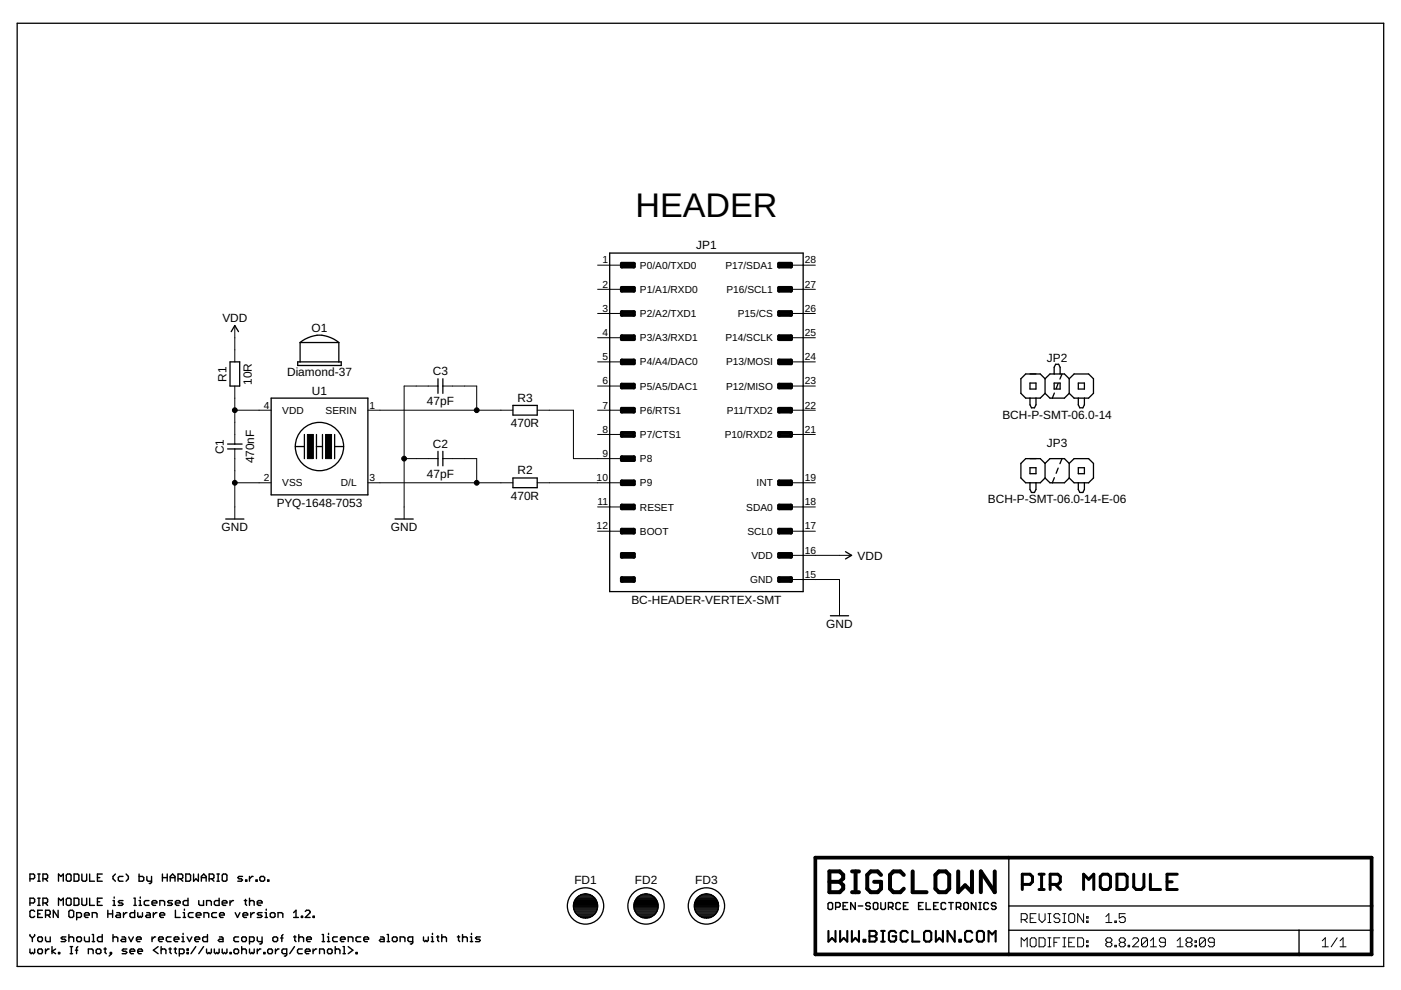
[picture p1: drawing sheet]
<svg xmlns="http://www.w3.org/2000/svg" width="297mm" height="210mm" viewBox="0 0 297 210" stroke-linecap="round" stroke-linejoin="round" font-family="sans-serif">
<g fill="none" stroke="#000" stroke-width=".21">
<path d="M126.7 56.2h5.1M167.7 56.2h5.2M49.8 69v7.7M126.7 61.3h5.1M126.7 66.5h5.1M126.7 71.6h5.1M126.7 76.7h5.1M167.7 61.3h5.2M167.7 66.5h5.2M167.7 71.6h5.2M167.7 76.7h5.2M49.8 81.9v12.2"/>
<path d="M49.8 95.2v14.8M49.8 87h7.7M78 87h30.8M85.7 97.2h7.2M92.9 81.9h-7.2v28.1M93.9 97.2h7.2v5.2M93.9 81.9h7.2v5.1M113.9 87h7.7v10.2h10.2M126.7 81.9h5.1M126.7 87h5.1M126.7 92.1h5.1M167.7 81.9h5.2"/>
<path d="M167.7 87h5.2M167.7 92.1h5.2M49.8 102.4h7.7M78 102.4h30.8M113.9 102.4h17.9M126.7 112.6h5.1M126.7 107.5h5.1M167.7 102.4h5.2M167.7 117.8h12.9M167.7 112.6h5.2M167.7 107.5h5.2M167.7 122.9h10.3v7.7"/>
<path d="M216.5 195h1l.3-.3v-.7l-.3-.3h-1v1.9M217.1 195l.7 .6M218.4 194.7h.7M218.7 198.8h.7l.3 .4v1.2l-.3 .3h-.7l-.3-.3v-1.2zM219.7 193.7h-1.3v1.9h1.3M220.3 193.7v1.3l.6 .6 .7-.6v-1.3M220.3 198.8h1l.3 .4v1.2l-.3 .3h-1zM222.2 193.7h.6M222.2 195.6h.6M222.2 198.8h.6M222.5 193.7v1.9M222.5 198.8v1.9"/>
<path d="M223.5 199.8h.6M224.7 194l-.3-.3h-.6l-.3 .3v.4l.3 .3h.6l.3 .3v.3l-.3 .3h-.6l-.3-.3M224.7 198.8h-1.2v1.9M225.3 193.7h.7M225.3 195.6h.7M225.3 198.8h.7M225.7 193.7v1.9M225.7 198.8v1.9M226.6 199.8h.6M226.9 193.7h.6l.4 .3v1.3l-.4 .3h-.6l-.3-.3v-1.3zM227.9 198.8h-1.3v1.9h1.3M228.5 198.8h.9l.3 .4v1.2l-.3 .3h-.9z"/>
<path d="M229.7 193.7v1.9l-1.2-1.9v1.9M230.4 195.3h.3v.3h-.3zM230.4 194.4h.3v.3h-.3zM230.4 199.5h.3v.3h-.3zM234.5 195.6h1.2M234.5 194.4l.6-.7v1.9M234.8 199.8l-.3-.3v-.3l.3-.4h.6l.3 .4v.3l-.3 .3M234.8 199.8l-.3 .3v.3l.3 .3h.6l.3-.3v-.3l-.3-.3M234.8 199.8h.6M236.4 195.3h.3v.3h-.3zM237.6 199.8l-.3-.3v-.3l.3-.4h.7l.3 .4v.3l-.3 .3M237.6 199.8l-.3 .3v.3l.3 .3h.7l.3-.3v-.3l-.3-.3"/>
<path d="M237.6 199.8h.7M238.6 193.7h-1.3v1l.6-.3h.4l.3 .3v.6l-.3 .3h-.7l-.3-.3M240.1 199.2l.4-.4h.6l.3 .4v.3l-1.3 1.2h1.3M243.3 199.2l-.3-.4h-.7l-.3 .4v1.2M243.3 199.2v1.2l-.3 .3h-.7l-.3-.3M243.3 199.2l-1.3 1.2M243.9 199.5l.6-.7v1.9M247.1 199.8h-1l-.3-.3v-.3l.3-.4h.7l.3 .4v1.2l-.3 .3h-.7l-.3-.3M249.6 199.5l.6-.7v1.9M251.8 199.8l-.3-.3v-.3l.3-.4h.6l.3 .4v.3l-.3 .3M251.8 199.8l-.3 .3v.3l.3 .3h.6l.3-.3v-.3l-.3-.3M251.8 199.8h.6"/>
<path d="M253.4 199.5h.3v.3h-.3zM255.6 199.2l-.4-.4h-.6l-.3 .4v1.2M255.6 199.2v1.2l-.4 .3h-.6l-.3-.3M255.6 199.2l-1.3 1.2M257.5 199.8h-1l-.3-.3v-.3l.3-.4h.6l.4 .4v1.2l-.4 .3h-.6l-.3-.3M280.4 199.5l.6-.7v1.9M283.5 198.8l-1.3 1.9M284.1 199.5l.7-.7v1.9M216.5 200.7v-1.9l.6 .7 .7-.7v1.9M222.2 200.7h.6M225.3 200.7h.7M230.4 200.4h.3v.3h-.3z"/>
<path d="M236.4 200.4h.3v.3h-.3zM239.2 200.4h.3v.3h-.3zM243.9 200.7h1.3M249.6 200.7h1.2M253.4 200.4h.3v.3h-.3zM280.4 200.7h1.2M284.1 200.7h1.3"/>
</g>
<g fill="#000" stroke="#000" stroke-width=".21">
<circle cx="49.8" cy="87" r=".51"/>
<circle cx="85.7" cy="97.2" r=".51"/>
<circle cx="101.1" cy="87" r=".51"/>
<circle cx="49.8" cy="102.4" r=".51"/>
<circle cx="101.1" cy="102.4" r=".51"/>
</g>
<g fill="none" stroke="#000" stroke-width=".28">
<path d="M3.6 4.9h289.8v200h-289.8zM129.3 53.7h41v71.7h-41zM48.8 76.7h2v5.2h-2zM49 70.3l.8-1.3 .8 1.3M63.1 76.7h9.2v.8h-9.2zM63.6 72.6a6.2 6.2 0 0 1 8.2 0M63.6 72.6v4.1M63.6 72.6h8.2M71.8 72.6v4.1M223.5 79.3v-1.4l.3-.7h.7l.3 .7v1.4M225.2 79.3l-.5 1.1M48.3 95.2h3"/>
<path d="M48.3 94.1h3M57.5 84.4h20.5v20.5h-20.5zM62.6 94.7h1.9M64.5 92.1v5.1M67.1 92.1v5.1M67.1 94.7h1.3M68.4 92.1v5.1M71 92.1v5.1M71 94.7h1.9M92.9 80.3v3.1M92.9 95.7v3.1M93.9 80.3v3.1"/>
<path d="M93.9 95.7v3.1M108.8 86h5.1v2h-5.1zM218.4 81.2h1.2v1.3h-1.2zM218.4 84.4v1.4l.3 .7h.6l.3-.7v-1.4M218.4 99.2h1.2v1.2h-1.2zM221.6 80.3l-1-1h-3.1l-1 1v3.1l1 1h3.1l1-1M221.6 83.4l1 1h3.1l1-1M221.6 80.3l1-1h3.1l1 1M221.6 80.3v3.1M221.6 98.3v3M221.6 98.3l-1-1.1h-3.1l-1 1.1v3l1 1.1h3.1l1-1.1M221.6 98.3l1-1.1h3.1l1 1.1"/>
<path d="M223.5 81.2h1.3v1.3h-1.3zM223.5 83.3l-.4 1.1M224.3 81.3l-.4 1.1M224.3 99.3l-.4 1.1M225.2 97.2l-.5 1.1M226.7 80.3l1-1h3.1l1 1v3.1l-1 1h-3.1l-1-1M226.7 80.3v3.1M226.7 98.3v3M226.7 98.3l1-1.1h3.1l1 1.1v3l-1 1.1h-3.1l-1-1.1M228.6 81.2h1.3v1.3h-1.3zM228.6 84.4v1.4l.3 .7h.7l.3-.7v-1.4M228.6 99.2h1.3v1.2h-1.3z"/>
<path d="M47.9 110h3.8M83.8 110h3.8M108.8 101.3h5.1v2.1h-5.1zM179.3 117l1.3 .8-1.3 .7M218.4 102.4v1.4l.3 .6h.6l.3-.6v-1.4M221.6 101.3l1 1.1h3.1l1-1.1M223.5 101.3l-.4 1.1M228.6 102.4v1.4l.3 .6h.7l.3-.6v-1.4M176.1 130.6h3.8M121.6 192.2h5.1M121.6 192h5.1M121.6 192.5l.2 .7"/>
<path d="M121.6 192.5h5.1M121.6 191.8h5.1M121.6 191.6h5M121.7 192.7h4.9M121.7 191.4l-.1 1.1M121.7 191.3h4.9M121.7 192.9h4.9M121.8 191.1h4.7M121.8 193.2l.7 .8M121.8 193.1h4.7M121.9 190.9h4.5M121.9 193.4h4.5"/>
<path d="M122 190.7h4.3M122.1 193.6h4.1M122.2 190.5h3.9M122.2 193.8h3.8M122.4 190.2h3.5M122.5 194a2.58 2.58 0 0 0 3 .2M122.5 194h3.3M122.7 190h2.9M122.8 194.3h2.7M123.1 189.8h2.1M123.1 189.8l1-.3 1.1 .3M123.1 189.8l-.9 .6-.5 1"/>
<path d="M123.2 194.5h1.9M123.9 189.5h.5M125.2 189.8l.9 .6 .5 1M125.8 194l-.3 .2M126.5 193.2l-.7 .8M126.6 191.4l.1 1.1M126.7 192.5l-.2 .7M134.4 192.2h5.1M134.4 192h5.1M134.4 192.5h5.1M134.4 191.8h5.1M134.4 192.5l.2 .7"/>
<path d="M134.5 191.6h5M134.5 192.7h4.9M134.5 191.3h4.9M134.5 192.9h4.9M134.6 191.1h4.7M134.6 193.1h4.7M134.6 193.2l.4 .6 .6 .4M134.7 190.9h4.5M134.7 193.4h4.5M134.8 190.7h4.3M134.9 193.6h4.1M135 190.5h3.9"/>
<path d="M135.1 193.8h3.8M135.2 190.2h3.5M135.3 194h3.3M135.5 190h2.9M135.6 194.2a2.48 2.48 0 0 0 2.7 0M135.6 194.3h2.7M135.9 189.8h2.1M135.9 189.8l1.1-.3 1 .3M135.9 189.8a2.6 2.6 0 0 0-1.5 2.7M136.1 194.5h1.8M136.8 189.5h.4M138 189.8l.9 .6 .5 1"/>
<path d="M138.6 194l-.3 .2M139.3 193.2l-.7 .8M139.4 191.4l.1 1.1M139.5 192.5l-.2 .7M147.2 192.2h5.1M147.2 192h5.1M147.2 191.8h5.1M147.2 192.5l.2 .7M147.3 192.5h5M147.3 191.6h5M147.3 192.7h5M147.3 191.3h4.9"/>
<path d="M147.4 192.9h4.8M147.4 191.1h4.7M147.4 193.1h4.7M147.4 193.2l.7 .8M147.5 190.9h4.5M147.6 193.4h4.4M147.7 190.7h4.2M147.7 193.6h4.1M147.8 190.5h3.9M147.9 193.8h3.8M148 190.2h3.5M148.1 194h3.3"/>
<path d="M148.1 194l.3 .2M148.3 190h2.9M148.4 194.2a2.48 2.48 0 0 0 2.8 0M148.4 194.3h2.8M148.7 189.8h2.2M148.9 194.5h1.8M149.6 189.5h.4M150.9 189.8l.8 .6 .6 1M150.9 189.8a2.59 2.59 0 0 0-3.7 2.7M152.1 193.2l-.9 1M152.3 191.4v1.1M152.3 192.5l-.2 .7"/>
<path d="M213.9 181.8v20.6M213.9 192.1h76.9M213.9 197.2h76.9M275.4 197.2v5.2"/>
<circle cx="67.7" cy="94.7" r="5.1"/>
<circle cx="124.1" cy="192.1" r="3.9"/>
<circle cx="137" cy="192.1" r="3.9"/>
<circle cx="149.8" cy="192.1" r="3.9"/>
</g>
<g fill="none" stroke="#000" stroke-width=".78">
<path d="M131.8 55.9h2.6v.6h-2.6zM165.2 55.9h2.5v.6h-2.5zM131.8 61h2.6v.7h-2.6zM131.8 66.1h2.6v.7h-2.6zM131.8 71.3h2.6v.6h-2.6zM131.8 76.4h2.6v.6h-2.6zM165.2 61h2.5v.7h-2.5zM165.2 66.1h2.5v.7h-2.5zM165.2 71.3h2.5v.6h-2.5zM165.2 76.4h2.5v.6h-2.5zM131.8 81.5h2.6v.7h-2.6zM131.8 86.7h2.6v.6h-2.6z"/>
<path d="M131.8 91.8h2.6v.6h-2.6zM131.8 96.9h2.6v.7h-2.6zM165.2 81.5h2.5v.7h-2.5zM165.2 86.7h2.5v.6h-2.5zM165.2 91.8h2.5v.6h-2.5zM131.8 102h2.6v.7h-2.6zM131.8 107.2h2.6v.6h-2.6zM131.8 112.3h2.6v.6h-2.6zM131.8 117.4h2.6v.7h-2.6zM165.2 102h2.5v.7h-2.5zM165.2 107.2h2.5v.6h-2.5zM165.2 112.3h2.5v.6h-2.5z"/>
<path d="M165.2 117.4h2.5v.7h-2.5zM131.8 122.6h2.6v.6h-2.6zM165.2 122.6h2.5v.6h-2.5zM172.9 181.8h117.9v20.6h-117.9z"/>
</g>
<path d="M175.9 184.8h2.1l.8 .7v.7l-.8 .8 .8 .7v.7l-.8 .8h-2.1zM175.9 187h2.1M180.7 184.8h1.4M180.7 189.2h1.4M181.4 184.8v4.4M186.8 185.5l-.7-.7h-1.5l-.7 .7v2.9l.7 .8h1.5l.7-.8v-1.4h-1.5M191.6 185.5l-.7-.7h-1.5l-.7 .7v2.9l.7 .8h1.5l.7-.8M193.5 184.8v4.4h2.9M198.3 185.5l.8-.7h1.4l.8 .7v2.9l-.8 .8h-1.4l-.8-.8zM203.2 184.8v4.4l1.4-1.5 1.5 1.5v-4.4M210.9 184.8v4.4l-2.9-4.4v4.4" fill="none" stroke="#000" stroke-width=".85"/>
<g fill="none" stroke="#000" stroke-width=".3">
<path d="M6.3 186.3h.8l.2-.2v-.5l-.2-.3h-.8v1.5M6.3 191.5h.8l.2-.3v-.5l-.2-.3h-.8v1.6M6.3 198.1v.3l.6 .5M6.9 198.9v.7M7.3 193.3l-.2-.3h-.5l-.3 .3v1l.3 .2h.5l.2-.2M7.3 198.1v.3l-.4 .5M8 185.3h.5M8 186.8h.5M8 190.4h.5M8 192h.5M8 198.9l.3-.3h.5l.2 .3v.5l-.2 .2h-.5l-.3-.2zM8 193.8h.5"/>
<path d="M8.3 185.3v1.5M8.3 190.4v1.6M9 193h-1v1.5h1M9.1 186.3h.8l.2-.2v-.5l-.2-.3h-.8v1.5M9.1 191.5h.8l.2-.3v-.5l-.2-.3h-.8v1.6M9.6 186.3l.5 .5M9.6 191.5l.5 .5M9.7 194h.7l.2-.2v-.5l-.2-.3h-.7v1.5M9.7 198.6v.8l.2 .2h.7v-1M10.2 194l.4 .5M12.3 193v1.5l-1-1.5v1.5M12.4 186.8v-1.5l.5 .5 .5-.5v1.5"/>
<path d="M12.4 192v-1.6l.5 .5 .5-.5v1.6M14 198.6h-.8l-.2 .3 .2 .2h.5l.3 .3-.3 .2h-.7M14.3 185.3h.5l.3 .3v1l-.3 .2h-.5l-.2-.2v-1zM14.3 190.4h.5l.3 .3v1l-.3 .3h-.5l-.2-.3v-1zM14.6 193.3l.3-.3h.5l.2 .3v1l-.2 .2h-.5l-.3-.2zM14.6 198.1v1.5M14.6 198.9l.3-.3h.5l.2 .3v.7M15.7 185.3h.8l.2 .3v1l-.2 .2h-.8zM15.7 190.4h.8l.2 .3v1l-.2 .3h-.8zM16.3 194.5h.7l.3-.2v-.5l-.3-.3h-.7v1.5M16.3 198.9l.2-.3h.5l.3 .3v.5l-.3 .2h-.5l-.2-.2zM17.4 185.3v1.3l.2 .2h.5l.3-.2v-1.3"/>
<path d="M17.4 190.4v1.3l.2 .3h.5l.3-.3v-1.3M17.9 194h1v-.2l-.2-.3h-.5l-.3 .3v.5l.3 .2h.5M17.9 198.6v.8l.3 .2h.7v-1M19 185.3v1.5h1M19 190.4v1.6h1M19.6 194.5v-1h.7l.3 .3v.7M19.6 199.6h.5M19.6 198.1h.2v1.5M20.7 186.1h.5M20.7 191.2h.5M21.7 185.3h-1v1.5h1M21.7 190.4h-1v1.6h1"/>
<path d="M21.7 198.1v1.5h-.8l-.2-.2v-.5l.2-.3h.8M22.9 193.8h1M22.9 193v1.5M23.9 193v1.5M24 198.1v1.5M24 192h.5M24 190.9h.2v1.1M24 198.9l.2-.3h.5l.3 .3v.7M24.2 190.2v.2M24.5 185.3l-.5 .5v.5l.5 .5M24.8 193.5h.5l.2 .3v.7h-.7l-.3-.2 .3-.3h.7M25.9 198.6h.5l.2 .3v.7h-.7l-.3-.2 .3-.3h.7"/>
<path d="M26.1 185.8h-.8l-.2 .3v.5l.2 .2h.8M26.1 190.9h-.8l-.2 .3 .2 .3h.5l.3 .2-.3 .3h-.7M26.2 193.5v1M26.7 185.3l.5 .5v.5l-.5 .5M26.9 193.5h-.2l-.5 .5M27.3 198.6l.5 1 .5-1M28.4 190.4h.2v1.6M28.4 192h.5M28.6 193v1.5h-.8l-.2-.2v-.5l.2-.3h.8M28.9 199.1h1v-.2l-.2-.3h-.5l-.3 .3v.5l.3 .2h.5M29.2 193.5v.8l.3 .2 .2-.2 .3 .2 .2-.2v-.8M29.5 185.3v1.5h.7l.3-.2v-.5l-.3-.3h-.7"/>
<path d="M29.5 192h.5M29.5 190.9h.2v1.1M29.7 190.2v.2M31.1 193.5h.5l.3 .3v.7h-.8l-.2-.2 .2-.3h.8M31.1 185.8v.8l.3 .2h.7M31.6 190.9h-.8l-.2 .3v.5l.2 .3h.8M32.1 185.8v1.3l-.2 .2h-.3M32.2 191.5h1.1v-.3l-.3-.3h-.5l-.3 .3v.5l.3 .3h.5M32.2 198.6v1M32.5 193.5v1M33 198.6h-.3l-.5 .5M33.3 193.5h-.3l-.5 .5"/>
<path d="M33.6 199.1h1v-.2l-.2-.3h-.5l-.3 .3v.5l.3 .2h.5M33.9 192v-1.1h.7l.3 .3v.8M33.9 194h1v-.2l-.3-.3h-.5l-.2 .3v.5l.2 .2h.5M34.4 186.1h1.1M34.4 185.3v1.5M35.5 185.3v1.5M36.1 186.1h1M36.1 186.8v-1l.5-.5 .5 .5v1M36.3 198.6h-.8l-.2 .3v.5l.2 .2h.8M36.6 190.9h-.8l-.3 .3 .3 .3h.5l.3 .2-.3 .3h-.8M36.9 199.1h1v-.2l-.2-.3h-.5l-.3 .3v.5l.3 .2h.5M37.2 191.5h1v-.3l-.2-.3h-.6l-.2 .3v.5l.2 .3h.6"/>
<path d="M37.2 193v1.5h1M37.7 186.3h.8l.3-.2v-.5l-.3-.3h-.8v1.5M38.2 186.3l.6 .5M38.6 199.6h.5M38.6 198.6h.2v1M38.8 197.9v.2M38.8 194.5h.5M38.8 193.5h.3v1M39.1 192.8v.2M39.4 185.3h.8l.2 .3v1l-.2 .2h-.8zM39.7 198.6l.5 1 .5-1M39.9 190.4v1.6h-.8l-.3-.3v-.5l.3-.3h.8"/>
<path d="M41 193.5h-.8l-.3 .3v.5l.3 .2h.8M41 185.3v1.5l.6-.5 .5 .5v-1.5M41.3 199.1h1v-.2l-.2-.3h-.5l-.3 .3v.5l.3 .2h.5M41.6 194h1v-.2l-.2-.3h-.6l-.2 .3v.5l.2 .2h.6M42.1 190.9v.8l.3 .3h.8v-1.1M42.7 186.1h1M42.7 186.8v-1l.5-.5 .5 .5v1M43.2 194.5v-1h.8l.3 .3v.7M43.8 192v-1.1h.8l.2 .3v.8M44 198.1v1.5h-.8l-.2-.2v-.5l.2-.3h.8M44.3 186.3h.8l.3-.2v-.5l-.3-.3h-.8v1.5M44.9 186.3l.5 .5"/>
<path d="M45.9 193.5h-.8l-.2 .3v.5l.2 .2h.8M46 185.3h.5M46 186.8h.5M46.2 185.3v1.5M46.5 190.4v1.6h-.8l-.3-.3v-.5l.3-.3h.8M46.5 198.6h.5l.3 .3v.7h-.8l-.2-.2 .2-.3h.8M46.5 194h1.1v-.2l-.3-.3h-.5l-.3 .3v.5l.3 .2h.5M47.1 191.5h1v-.3l-.2-.3h-.6l-.2 .3v.5l.2 .3h.6M47.3 185.3h.6l.2 .3v1l-.2 .2h-.6l-.2-.2v-1zM48.8 190.9v1.1M49.5 190.9h-.2l-.5 .6M49.9 193.5l.5 1 .5-1"/>
<path d="M50.6 198.6h-.8l-.2 .3v.5l.2 .2h.8M51.2 198.9l.3-.3h.5l.2 .3v.5l-.2 .2h-.5l-.3-.2zM51.4 185.8h-.7l-.3 .3 .3 .2h.5l.2 .3-.2 .2h-.8M51.5 194h1v-.2l-.2-.3h-.5l-.3 .3v.5l.3 .2h.5M51.8 190.9h.5M52 190.7v1l.3 .3M52.1 186.6h.2v.2h-.2zM52.9 185.8v1M52.9 190.4v1.6M52.9 199.6h.8l.2-.2v-.5l-.2-.3h-.8v1.6M52.9 191.2l.2-.3h.6l.2 .3v.8M53.2 193.5v1"/>
<path d="M53.7 185.8h-.3l-.5 .5M53.9 193.5h-.2l-.5 .5M54.3 186.6h.2v.2h-.2zM54.5 191.5h1.1v-.3l-.3-.3h-.5l-.3 .3v.5l.3 .3h.5M54.5 198.6v.8l.3 .2h.8M55.4 185.8h.5l.2 .3v.5l-.2 .2h-.5l-.3-.2v-.5zM55.6 198.6v1.3l-.3 .3h-.2M55.6 193.5h-.8l-.3 .3 .3 .2h.5l.3 .3-.3 .2h-.8M56.2 194.5h.5M56.2 193.5h.3v1M56.5 192.8v.2M56.7 186.6h.3v.2h-.3z"/>
<path d="M57.3 193.8l.3-.3h.5l.2 .3v.5l-.2 .2h-.5l-.3-.2zM57.8 198.9l.3-.3h.5l.3 .3v.5l-.3 .2h-.5l-.3-.2zM58.9 194.5v-1h.8l.3 .3v.7M59.5 198.9h.5M60 198.1l-.2 .3v1.2M62.3 194.5h1M62.3 193.5l.5-.5v1.5M62.3 198.6h.5M62.5 198.4v1l.3 .2M63.4 198.9l.2-.3h.5l.3 .3v.7M63.4 198.1v1.5M63.9 194.3h.3v.2h-.3z"/>
<path d="M64.7 193.3l.3-.3h.5l.2 .3v.2l-1 1h1M65 199.1h1v-.2l-.2-.3h-.5l-.3 .3v.5l.3 .2h.5M66.4 194.3h.2v.2h-.2zM68.3 199.6h.5M68.3 198.1h.3v1.5M69.4 199.6h.5M69.4 198.6h.3v1M69.7 197.9v.2M71.5 198.6h-.7l-.3 .3v.5l.3 .2h.7M72.2 199.1h1v-.2l-.3-.3h-.5l-.2 .3v.5l.2 .2h.5M73.8 199.6v-1h.8l.2 .3v.7M76.5 198.6h-.8l-.2 .3v.5l.2 .2h.8"/>
<path d="M77.1 199.1h1v-.2l-.2-.3h-.5l-.3 .3v.5l.3 .2h.5M80.7 198.6h.5l.2 .3v.7h-.7l-.3-.2 .3-.3h.7M82.1 199.6h.5M82.1 198.1h.2v1.5M83.2 198.9l.2-.3h.5l.3 .3v.5l-.3 .2h-.5l-.2-.2zM84.8 199.6v-1h.8l.3 .3v.7M87.5 199.6h-.8l-.2-.2v-.5l.2-.3h.8v1.3l-.3 .3h-.2M89.8 198.6v.8l.2 .2 .3-.2 .3 .2 .2-.2v-.8M91.5 199.6h.4M91.5 198.6h.2v1M91.7 197.9v.2M92.6 198.6h.4"/>
<path d="M92.8 198.4v1l.2 .2M93.7 198.9l.2-.3h.5l.3 .3v.7M93.7 198.1v1.5M97 198.6h.5M97.2 198.4v1l.3 .2M98.1 198.9l.2-.3h.5l.3 .3v.7M98.1 198.1v1.5M99.7 199.6h.5M99.7 198.6h.3v1M100 197.9v.2M101.8 198.6h-.7l-.3 .3 .3 .2h.5l.2 .3-.2 .2h-.8M175.8 191.4h.5l.2 .2v1l-.2 .2h-.5l-.2-.2v-1z"/>
<path d="M177.2 192.3h.7l.2-.2v-.5l-.2-.2h-.7v1.4M178.8 192.1h.4M179.7 191.4h-.9v1.4h.9M181.3 191.4v1.4l-.9-1.4v1.4M182 192.1h.9M184.5 191.6l-.2-.2h-.5l-.2 .2v.3l.2 .2h.5l.2 .2v.3l-.2 .2h-.5l-.2-.2M185.4 191.4h.5l.2 .2v1l-.2 .2h-.5l-.2-.2v-1zM186.8 191.4v1.2l.2 .2h.5l.2-.2v-1.2M188.4 192.3h.7l.2-.2v-.5l-.2-.2h-.7v1.4M188.8 192.3l.5 .5M190.9 191.6l-.2-.2h-.5l-.3 .2v1l.3 .2h.5l.2-.2M191.6 192.1h.4"/>
<path d="M192.5 191.4h-.9v1.4h.9M194.8 192.1h.4M195.7 191.4h-.9v1.4h.9M196.3 191.4v1.4h1M198 192.1h.4M198.9 191.4h-.9v1.4h.9M200.5 191.6l-.2-.2h-.5l-.3 .2v1l.3 .2h.5l.2-.2M201.1 191.4h1M201.6 191.4v1.4M202.8 192.3h.7l.2-.2v-.5l-.2-.2h-.7v1.4M203.2 192.3l.5 .5M204.6 191.4h.5l.2 .2v1l-.2 .2h-.5l-.3-.2v-1z"/>
<path d="M206.9 191.4v1.4l-.9-1.4v1.4M207.5 191.4h.5M207.5 192.8h.5M207.8 191.4v1.4M209.6 191.6l-.3-.2h-.4l-.3 .2v1l.3 .2h.4l.3-.2M211.2 191.6l-.3-.2h-.5l-.2 .5 .2 .2h.5l.3 .2v.3l-.3 .2h-.5l-.2-.2M6.3 201.2v.8l.3 .2 .3-.2 .2 .2 .2-.2v-.8M8.3 201.2h.5l.2 .3v.5l-.2 .2h-.5l-.3-.2v-.5zM9.7 201.2v1M10.4 201.2h-.2l-.5 .5M11 200.7v1.5M11.8 201.2l-.8 .5 .8 .5"/>
<path d="M12.4 202h.3v.2h-.3zM14.9 202.2h.5M14.9 200.7h.5M15.1 200.7v1.5M16 201.5h.5M16.5 200.7l-.3 .3v1.2M18.7 202.2v-1h.8l.2 .3v.7M20.4 201.5l.2-.3h.5l.3 .3v.5l-.3 .2h-.5l-.2-.2zM22 201.2h.5M22.3 201v1l.2 .2M23.4 202h.2v.2h-.2zM23.6 202.2l-.5 .5"/>
<path d="M26.9 201.2h-.8l-.2 .3 .2 .2h.5l.3 .3-.3 .2h-.7M27.6 201.7h1v-.2l-.3-.3h-.5l-.2 .3v.5l.2 .2h.5M29.2 201.7h1v-.2l-.2-.3h-.5l-.3 .3v.5l.3 .2h.5M33.5 200.7l-1 .8 1 .7M34.2 201.5l.2-.3h.5l.3 .3v.7M34.2 200.7v1.5M35.8 201.2h.5M36.1 201v1l.2 .2M36.9 201.2h.5M37.2 201v1l.2 .2M38 202.2h.8l.2-.2v-.5l-.2-.3h-.8v1.5M39.7 202h.2v.2h-.2z"/>
<path d="M39.7 201.2h.2v.3h-.2zM41.5 200.7l-1 1.5M43.2 200.7l-1.1 1.5M43.8 201.2v.8l.2 .2 .3-.2 .3 .2 .2-.2v-.8M45.4 201.2v.8l.3 .2 .3-.2 .2 .2 .3-.2v-.8M47.1 201.2v.8l.2 .2 .3-.2 .3 .2 .2-.2v-.8M48.8 202h.2v.2h-.2zM49.6 201.5l.2-.3h.5l.3 .3v.5l-.3 .2h-.5l-.2-.2zM51.2 201.5l.3-.3h.5l.2 .3v.7M51.2 200.7v1.5M52.9 201.2v.8l.2 .2 .3-.2 .3 .2 .2-.2v-.8M54.5 201.2v1"/>
<path d="M55.3 201.2h-.2l-.6 .5M55.9 202h.3v.2h-.3zM57 201.2h.5l.3 .3v.5l-.3 .2h-.5l-.3-.2v-.5zM58.4 201.2v1M59.2 201.2h-.3l-.5 .5M60.8 202.2h-.8l-.2-.2v-.5l.2-.3h.8v1.3l-.3 .2h-.2M62.4 200.7l-1 1.5M64.1 201.2h-.8l-.2 .3v.5l.2 .2h.8M64.7 201.7h1v-.2l-.2-.3h-.5l-.3 .3v.5l.3 .2h.5M66.4 201.2v1M67.1 201.2h-.2l-.5 .5M67.8 202.2v-1h.7l.3 .3v.7"/>
<path d="M69.7 201.2h.5l.2 .3v.5l-.2 .2h-.5l-.3-.2v-.5zM71.1 201.5l.2-.3h.5l.3 .3v.7M71.1 200.7v1.5M72.7 202.2h.5M72.7 200.7h.3v1.5M73.8 200.7l1 .8-1 .7M75.5 202h.2v.2h-.2z"/>
</g>
<g fill="none" stroke="#000" stroke-width=".44">
<path d="M175.6 197.4v2.2l.8-.7 .7 .7v-2.2M178.1 197.4v2.2l.8-.7 .7 .7v-2.2M180.6 197.4v2.2l.8-.7 .7 .7v-2.2M183.1 199.3h.4v.3h-.4zM184.3 197.4h1.2l.3 .4v.3l-.3 .4 .3 .4v.4l-.3 .3h-1.2zM184.3 198.5h1.2M186.8 199.6h.8M186.8 197.4h.8M187.2 197.4v2.2M190 197.8l-.4-.4h-.8l-.3 .4v1.5l.3 .3h.8l.4-.3v-.8h-.8M192.5 197.8l-.4-.4h-.8l-.3 .4v1.5l.3 .3h.8l.4-.3M193.4 197.4v2.2h1.5"/>
<path d="M195.9 197.8l.4-.4h.8l.3 .4v1.5l-.3 .3h-.8l-.4-.3zM198.4 197.4v2.2l.8-.7 .7 .7v-2.2M202.4 197.4v2.2l-1.5-2.2v2.2M203.4 199.3h.4v.3h-.4zM206.1 197.8l-.3-.4h-.8l-.4 .4v1.5l.4 .3h.8l.3-.3M207.5 197.4h.7l.4 .4v1.5l-.4 .3h-.7l-.4-.3v-1.5zM209.6 199.6v-2.2l.8 .7 .7-.7v2.2"/>
</g>
<g fill="none" stroke="#000" stroke-width=".63">
<path d="M216.7 187.5h1.7l.5-.5v-1.1l-.5-.5h-1.7v3.2M220.3 185.4h1.1M220.3 188.6h1.1M220.8 185.4v3.2M222.7 187.5h1.6l.5-.5v-1.1l-.5-.5h-1.6v3.2M223.7 187.5l1.1 1.1M229.7 188.6v-3.2l1.1 1 1.1-1v3.2M233.3 185.9l.5-.5h1.1l.5 .5v2.1l-.5 .6h-1.1l-.5-.6zM236.8 185.4h1.6l.6 .5v2.1l-.6 .6h-1.6zM240.4 185.4v2.6l.5 .6h1.1l.5-.6v-2.6M243.9 185.4v3.2h2.2M247.4 187h1.1"/>
<path d="M249.6 185.4h-2.2v3.2h2.2"/>
</g>
<path d="M65.2 92.1h1.2v5.1h-1.2zM69 92.1h1.3v5.1h-1.3z" fill="#000" stroke="#000" stroke-width=".21"/>
<text font-size="7.2" x="134.7" y="46">HEADER</text>
<g font-size="2.5">
<text x="147.6" y="52.9">JP1</text>
<text x="47.1" y="68.3">VDD</text>
<text x="66.1" y="70.3">O1</text>
<text x="222" y="76.7">JP2</text>
<text x="48" y="80.9" transform="rotate(-90 48 80.9)">R1</text>
<text x="53.4" y="81.6" transform="rotate(-90 53.4 81.6)">10R</text>
<text x="60.9" y="79.8">Diamond-37</text>
<text x="66.1" y="83.6">U1</text>
<text x="91.8" y="79.5">C3</text>
<text x="90.5" y="86">47pF</text>
<text x="109.7" y="85.2">R3</text>
<text x="212.5" y="88.8">BCH-P-SMT-06.0-14</text>
<text x="91.8" y="94.9">C2</text>
<text x="108.3" y="90.6">470R</text>
<text x="222" y="94.7">JP3</text>
<text x="47.5" y="96.3" transform="rotate(-90 47.5 96.3)">C1</text>
<text x="53.9" y="98.2" transform="rotate(-90 53.9 98.2)">470nF</text>
<text x="90.5" y="101.3">47pF</text>
<text x="109.7" y="100.6">R2</text>
<text x="58.7" y="107.5">PYQ-1648-7053</text>
<text x="108.3" y="106">470R</text>
<text x="209.4" y="106.7">BCH-P-SMT-06.0-14-E-06</text>
<text x="47" y="112.6">GND</text>
<text x="82.9" y="112.6">GND</text>
<text x="181.8" y="118.6">VDD</text>
<text x="133.9" y="128">BC-HEADER-VERTEX-SMT</text>
<text x="175.2" y="133.1">GND</text>
<text x="121.8" y="187.5">FD1</text>
<text x="134.6" y="187.5">FD2</text>
<text x="147.4" y="187.5">FD3</text>
</g>
<g font-size="2.2">
<text x="127.7" y="55.9">1</text>
<text x="135.7" y="57">P0/A0/TXD0</text>
<text x="153.8" y="57">P17/SDA1</text>
<text x="170.7" y="55.9">28</text>
<text x="127.7" y="61">2</text>
<text x="135.7" y="62.1">P1/A1/RXD0</text>
<text x="154" y="62.1">P16/SCL1</text>
<text x="170.7" y="61">27</text>
<text x="127.7" y="66.1">3</text>
<text x="127.7" y="71.2">4</text>
<text x="135.7" y="67.2">P2/A2/TXD1</text>
<text x="156.4" y="67.2">P15/CS</text>
<text x="170.7" y="66.1">26</text>
<text x="170.7" y="71.2">25</text>
<text x="127.7" y="76.4">5</text>
<text x="135.7" y="72.4">P3/A3/RXD1</text>
<text x="135.7" y="77.5">P4/A4/DAC0</text>
<text x="153.8" y="72.4">P14/SCLK</text>
<text x="153.9" y="77.5">P13/MOSI</text>
<text x="170.7" y="76.4">24</text>
<text x="127.7" y="81.5">6</text>
<text x="135.7" y="82.6">P5/A5/DAC1</text>
<text x="153.9" y="82.6">P12/MISO</text>
<text x="170.7" y="81.5">23</text>
<text x="55.9" y="86.6">4</text>
<text x="59.8" y="87.7">VDD</text>
<text x="69" y="87.8">SERIN</text>
<text x="78.4" y="86.6">1</text>
<text x="127.7" y="86.6">7</text>
<text x="135.7" y="87.7">P6/RTS1</text>
<text x="154.1" y="87.7">P11/TXD2</text>
<text x="170.7" y="86.6">22</text>
<text x="127.7" y="91.7">8</text>
<text x="135.7" y="92.9">P7/CTS1</text>
<text x="153.7" y="92.9">P10/RXD2</text>
<text x="170.7" y="91.7">21</text>
<text x="127.7" y="96.9">9</text>
<text x="135.7" y="98">P8</text>
<text x="55.9" y="102">2</text>
<text x="59.8" y="103.1">VSS</text>
<text x="72.3" y="103.1">D/L</text>
<text x="78.4" y="102">3</text>
<text x="126.5" y="102">10</text>
<text x="126.7" y="107.1">11</text>
<text x="135.7" y="103.1">P9</text>
<text x="160.4" y="103.1">INT</text>
<text x="170.7" y="102">19</text>
<text x="170.7" y="107.1">18</text>
<text x="126.5" y="112.3">12</text>
<text x="135.7" y="108.3">RESET</text>
<text x="135.7" y="113.4">BOOT</text>
<text x="158.2" y="108.3">SDA0</text>
<text x="158.5" y="113.4">SCL0</text>
<text x="170.7" y="112.3">17</text>
<text x="159.3" y="118.5">VDD</text>
<text x="170.7" y="117.4">16</text>
<text x="159.1" y="123.6">GND</text>
<text x="170.7" y="122.5">15</text>
</g>
</svg>
